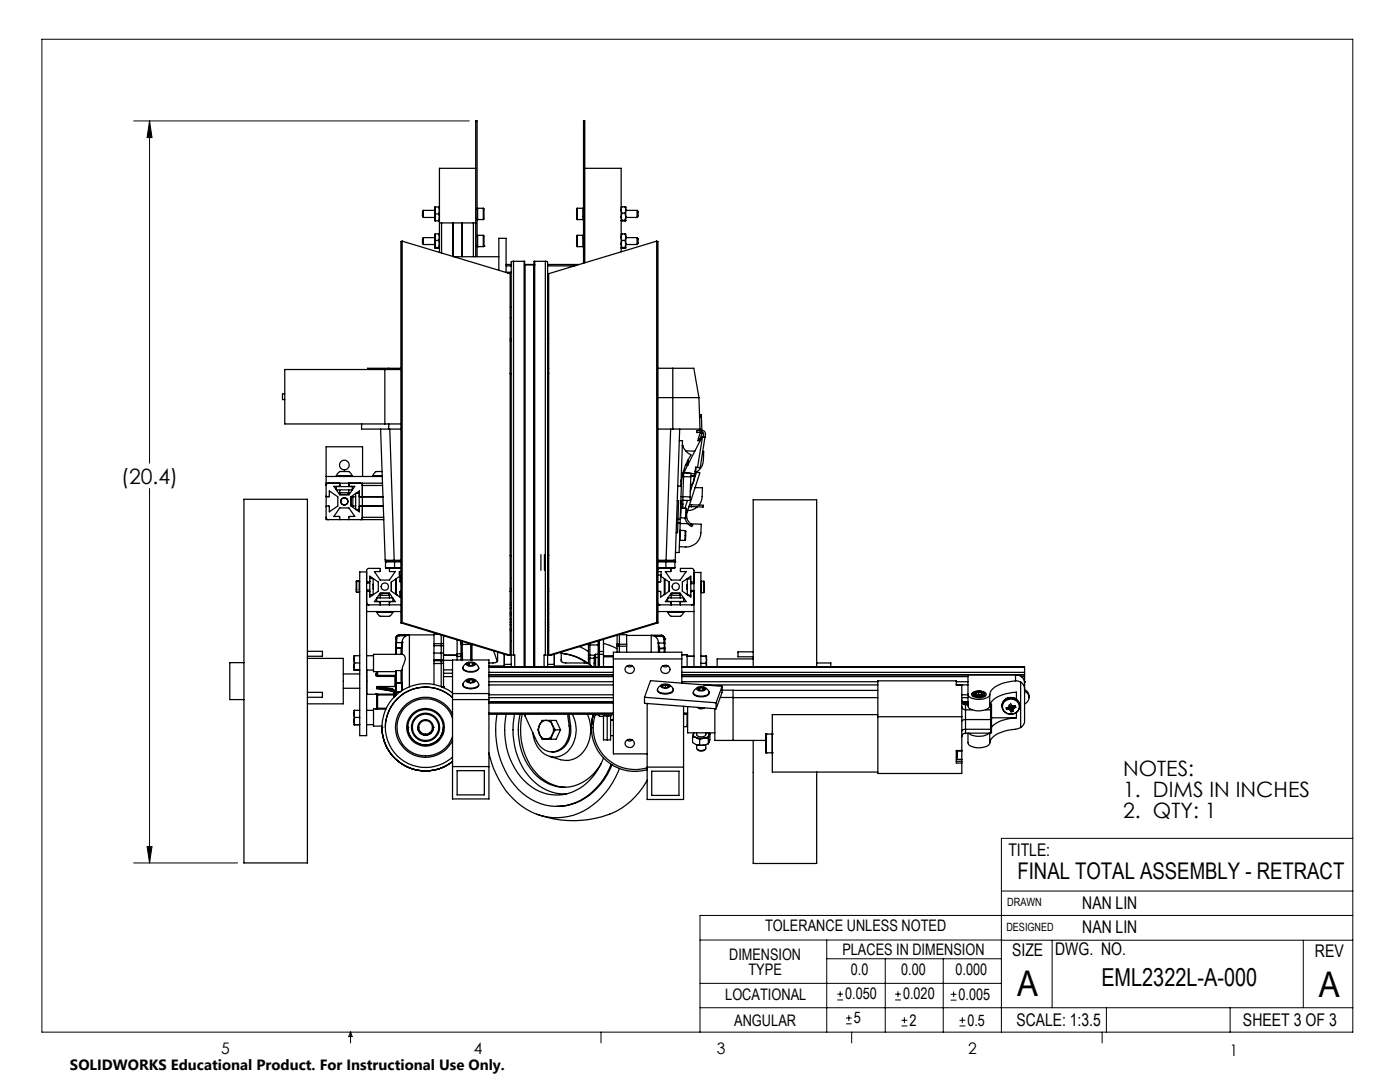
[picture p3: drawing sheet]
<svg xmlns="http://www.w3.org/2000/svg" width="279mm" height="216mm" viewBox="0 0 279 216" stroke-linecap="round" stroke-linejoin="round" font-family="sans-serif">
<g fill="none" stroke="#000" stroke-width=".2">
<path d="M8.4 7.8h261.6v198.2h-261.6zM26.7 24.1h67M29.8 24.1l.5 3.3h-.9zM29.8 24.1v68.3M29.8 97.5v74.7M26.7 172.2h20.7M29.4 168.9h.9l-.5 3.3zM199.8 177.8h70.2M270 167.3h-70.2v38.7M139.7 187.6h60.2M139.7 196.2h60.1M165 187.6v18.4"/>
<path d="M165 191.3h34.8M167.1 199.5h1.1M167.1 198.4h1.1M167.7 197.8v1.1M176.7 191.3v14.7M178.6 199.5h1.2M178.6 198.4h1.2M179.2 197.8v1.1M188.2 191.3v14.7M189.7 199.6h1.2M189.7 198.4h1.2M190.3 197.8v1.2"/>
<path d="M199.8 187.6h70.2M210 187.6v13.5M260.1 187.6v13.5M270 182.7h-130.3v23.3M70 206v2.1M70 206l.3 .8h-.7zM119.9 206v2.1M139.7 201.1h130.3M168.8 204.3h1.2M168.8 203.1h1.2M169.4 202.6v1.1M170 206v2.1"/>
<path d="M179.9 204.7h1.2M179.9 203.6h1.2M180.5 203v1.2M191.5 204.7h1.2M191.5 203.6h1.2M192.1 203v1.2M220 206v2.1M220.8 201.1v4.9M245.5 201.1v4.9"/>
</g>
<path d="M29.8 24.1l.5 3.3h-.9zM29.4 168.9h.9l-.5 3.3z" fill="#000"/>
<g fill="none" stroke="#000" stroke-width=".25">
<path d="M94.9 33.6h-7.2v16.7M116.7 33.6h7.3v16.6M80.3 48.1l21.5 6.5v76.1M80.3 48.1v76.1M80.3 48.1l-.3 .1v76.1M84.5 47.4v1.4M84.5 47.4l-.2 .3v.8l.2 .3M84.5 42v1.4M84.5 42l-.2 .3v.8l.2 .3M84.5 48.8h2.3M84.5 47.4h2.3M84.5 43.4h2.3"/>
<path d="M84.5 42h2.3M86.8 47.3l.1 .7M86.8 47.3v1.4M86.8 48.7l.1 .7M86.8 48.7v.8M86.8 42l.1 .7M86.8 42v1.4M86.8 43.4v.7h.1M86.8 43.4l.1 .7M86.9 48l-.1 .7M86.9 46.7l-.1 .6M86.9 42.7l-.1 .7"/>
<path d="M86.9 41.3l-.1 .7M86.9 48h.7M86.9 49.4h.7M86.9 46.7h.7M86.9 49.4l-.1 .1M86.9 42.7h.7M86.9 44.1h.7M87.6 46.7l.1 .6-.1 .7M87.6 48l.1 .7-.1 .7M87.6 46.7h.1M87.6 49.4l.1 .1h-.9M87.6 42.7l.1 .6-.1 .8"/>
<path d="M87.6 41.3l.1 .7-.1 .7M87.6 44.1h.1M87.7 44.5h.4M87.7 41.3h-.9v.7M88.1 44.5h6.4M88.1 44.5v6M90.4 44.5v6.7M90.6 51.2h9M92.2 44.5v6.7M92.3 44.5v6.7M94.5 44.5h.4M94.5 44.5v6.7"/>
<path d="M94.9 51.2v-27.1h.3v27.1M95.2 49.1l.1 .1M95.2 43.7l.1 .1M95.3 49.2h.1M95.3 47v2.2M95.3 41.6v2.2M95.3 49.2h1.1M95.3 47h1.1M95.3 47l-.1 .1M95.3 43.8h1.1M95.3 41.6h1.1M95.3 41.6l-.1 .1"/>
<path d="M96.4 47v2.2M96.4 47l.2 .1v2M96.4 41.6v2.2M96.4 41.6l.2 .1v2l-.2 .1M96.6 49.1h.1M96.6 49.1l-.2 .1M99.6 53.9v-6.3h1.4v6.8M101 53.1h1M101 52.8h1M102 54.3h-.7v.2M102.5 52.1l-.5 .1v80.9M102.5 52.1h2.1"/>
<path d="M102.5 52.1v78.6M104.6 52.1h.1v81M104.6 52.1v81M104.7 52.8h1.9M106.6 52.8h.1M106.7 52.1l-.1 .1v80.9M106.7 52.1h2.1M106.7 52.1v81M108.8 52.1l.5 .2v80.8M108.8 52.1v78.6M109.3 53.1h5.4M109.3 52.8h6.2"/>
<path d="M115.2 41.6l-.1 .1v2l.1 .1M115.2 41.6v2.2M115.2 47v2.2M115.2 47l-.1 .1v2l.1 .1M115.2 49.2h1.1M115.2 47h1.1M115.2 43.8h1.1M115.2 41.6h1.1M116.3 41.6v2.2M116.3 47v2.2M116.3 41.6l.2 .1M116.3 47l.2 .1"/>
<path d="M116.5 43.7l-.2 .1M116.5 49.1l-.2 .1M116.5 52.5h.1M116.7 52.4v-28.3h-.2v28.4M124.1 48l-.1 .6 .1 .8M124.1 46.7l-.1 .5 .1 .8M124.1 49.4l-.1 .1h.9M124.1 42.5l-.1 .8 .1 .7M124.1 41.3l-.1 .6 .1 .6M124.1 41.3h-.1M124.1 44l-.1 .1 .9-.1M124.1 48h.6"/>
<path d="M124.1 49.4h.6M124.1 46.7h.6M124.1 46.7h-.1M124.1 44h.6M124.1 42.5h.6M124.1 41.3h.6M124.7 48l.2 .7M124.7 46.7l.2 .6M124.7 49.4l.2 .1M124.7 46.7h.2v.6M124.7 41.3l.2 .6M124.7 41.3h.2v.6"/>
<path d="M124.7 42.5l.2 .8M124.7 44h.2M124.9 47.3l-.2 .7M124.9 47.3v1.4M124.9 48.7v.8M124.9 43.3l-.2 .7M124.9 41.9l-.2 .6M124.9 41.9v1.4M124.9 43.3v.7M124.9 48.8h2.2M124.9 47.4h2.2M124.9 43.4h2.2"/>
<path d="M124.9 42h2.2M124.9 48.7l-.2 .7M127.1 42l.3 .3v.8l-.3 .3M127.1 42v1.4M127.1 47.4l.3 .3v.8l-.3 .3M127.1 47.4v1.4M131.1 48.1l-21.6 6.5v76.1M131.1 48.1v76.1M131.1 48.1l.2 .1v76.1M56.8 78.6h-.4v1.1h.4M76.8 73.7v10.9M77.6 73.5h-4.2l-.1 .2"/>
<path d="M77.6 73.5h2.4M77.6 73.5v.2M80 73.7h-23.2v10.9h23.2M101.8 74.5l.2 .1M101.8 63.4h.2M101.8 67.6h.2M101.8 68h.2M101.8 61.2h.2M109.3 67.6h.2M109.3 73.5h.2M109.5 74.5l-.2 .1M131.3 79.3h8.2"/>
<path d="M131.3 73.5h3M134.3 73.5h4.2l1 5.8M134.3 73.5v12.1M139.5 79.3l.2 6.3M48.7 99.6h12.6v72.6h-12.6zM65.1 99.1v1.9M65.1 96.4h11.2M65.1 95.1h11.2M65.5 96.4l-.2 .1-.2 .3v2.3h.6v-1.1l1.7 1.1v1.9l-1.7 1.1v-1.1h-.6v2.3l.2 .3 .2 .1M67.1 97.7v-.6h3.2v.7h-3.2M67.1 94.9l.2-.3a1.08 1.08 0 0 1 1.2-.5h.4a1.17 1.17 0 0 1 1.4 .8M67.1 94.9h3.2"/>
<path d="M67.1 94.9v.2M67.8 98.3h1.8M67.8 98.3l.2 .4h1.4l.2-.4M67.8 96.4v.7M67.8 97.8v.5M69.6 96.4v.7M69.6 97.8v.5M69.6 96.4l.1 .6h1.1l-1.2 1.7h-1.8l-1.2-1.7 1.2-.1M70.1 99.4v1.4l.3 .2M70.3 94.9v.2M70.4 99.1v1.9M70.4 99.1h.6"/>
<path d="M70.4 99.1l-.3 .2M71 98.5v3.1M71 98.4h.7v3.3h-.7M71.7 99.1h4.7M71.8 99.1l-.1-1.1-1.7 1.1v1.9l1.7 1.1 .1-1.1M71.9 96.4l.3 .2 .1 .3M72.2 84.6l-.1 1h5.5M72.3 96.4v.5M72.3 99.1h.1M72.3 96.9v6.3M72.3 96.9h4M72.4 95.1v-6h-7.3v7.7"/>
<path d="M74.4 94.9h1.9M74.4 94.9v.2M76 85.6l.9 26.5M76.3 94.1h-.5a1.17 1.17 0 0 0-1.4 .8M77.6 85.6h2.4M77.6 84.6v1M77.8 85.6l.9 26.2M131.3 85.6h3M133.8 85.6l-.9 26.2M134.3 85.6h5.4M135.1 99.9h.3l-.2 6.4h-.3M135.6 87.9h.6l-.3 9.1h-.6"/>
<path d="M135.6 85.6l-.9 26.5M135.9 99.1h.4M136 100l-.1 .5M136 95.5l-.3 8.1M136.1 95.1h.3M136.2 99.8l-.2 .1-.1 .3M136.3 99.1l-.1 .7M136.3 94.3l.2 .1M136.3 89l-.1-.1a3.5 3.5 0 0 0 1.7 1.9 12.6 12.6 0 0 0-2 5.3M136.3 99.8l-.1 1.6M136.3 99.1l1.4 .1M136.4 95.1l-.1 4"/>
<path d="M136.4 95.1h1.5M136.5 94.4l-.1 .7M136.5 94.4h1.4v.7M136.5 94.2v.2zM136.5 94.2l1.2 .2M136.8 92.9h.4M136.8 90h1.9M137.2 99.9l-.5 1.5M137.2 91.9v1M137.2 92.8l-.7 1.4M137.4 91.7l-.1 1-.1 .2M137.7 99.2v.7l-1.5-.1"/>
<path d="M137.9 94.9l.7 .1M137.9 95.1l-.2 4.1M137.9 94.5l.7 .1M138.6 95h.1M138.6 95l-.3 1.3-.5 .5M138.6 94.6v.4M138.7 97.3h1.5a4.5 4.5 0 0 1-.7 3.5M138.9 93.3l-.2 .8 .3 .1M139 94.2l.7 .2-2.6 7.8M139 94.2l-1.2 3.9M139.2 93.3l-.3-.1-.3 1.4M139.4 87.5l-.1 .4 .3 .1 .1-.4"/>
<path d="M139.4 87.5l.3 .1M139.6 82.8h.4v.4M139.6 83.2h.4M139.7 85.9h-.6v.4h.6M139.7 85.6v.8l-.3 1.1M140 83.2l.1 3.3-.4 1.1M140.1 86.2l.3 .3-.1 .7M140.1 85.8a.79 .79 0 0 1 .7 .9l-.1 .5M140.2 87.2h.5M140.2 87.2l-2.9 5.4M140.2 87.2l-1 6.1M140.2 90.1h.2a4.3 4.3 0 0 1-.9 3.7l-.5 .4"/>
<path d="M140.7 87.2l-1 6.1h-.5M65.1 103.3v.4h11.5M67.8 103.7l-.1-.7h-1.1l1.2-1.6h1.8l1.2 1.6h-1.1l-.1 .7M70.4 101h.6M71.2 115.9v2.3M71.2 115.9l-.1 .1v2.1l.1 .1M71.2 115.9h.5M71.2 118.2h.5M71.7 115.9v2.3M71.7 115.9l.1 .1M71.7 101h4.8M71.8 118.1l-.1 .1"/>
<path d="M72.3 103.2l-.1 .3-.3 .2M72.3 103.2v.5M72.3 101h.1M72.3 103.2h4.3M73.2 118l.6 .1M73.2 116.3h.6M73.2 117.7h.6M73.8 115.4l.7 .1v3.1h-.7M73.8 116v2.1M73.8 116l-.1 .1h-.5M73.8 116v-1l1.7 1.1v1.9l-1.7 1.1v-1M74.5 116.6v.9"/>
<path d="M74.5 117.5h.1M75.2 119.4v.6h3.2v-.6M75.2 119.3h3.2M75.9 118.8h1.8M75.9 118.8l.2-.4h1.4l.2 .4M75.9 118.8v.5M76.9 113.3h1.8M76.9 113.3l.1 .1h.9M76.9 112.1h.1M76.9 112v1.3M77.1 112l-.2 .1h1.8M77.1 112h1.6"/>
<path d="M77.2 111.8h1.5M77.2 111.8l-.3 .2M77.2 111.8l-.1 .2M77.7 118.8v.5M77.9 113.4l-.2 .1 .1 .6h1.1l-1.2 1.6h-1.8l-1.2-1.6h1.1v-.7h-2.3l-.3 .4v33h-1.4v-32.7h1.4M77.9 113.4h2.1M78.1 116.1v1.7M78.1 116.1l1.7-1.1v1.1h.2M78.1 118l1.7 1.1v-1l.2-.1M78.1 117.9v.1M78.1 116.1v1.9M78.7 111.8v.2"/>
<path d="M78.7 111.8h1.3M78.7 113.3v.1M78.7 112v.1M78.7 112.1v1.2M78.7 112h1.3M78.7 113.3h1.3M78.7 112.1h1.3M79 115.6v2.9M79.1 118.6h.1M79.1 115.5v3.1M80 114.1h-.3v.7h.3M101.8 110.8l.2 .2"/>
<path d="M101.8 117.5h.2M101.8 118h.2M107.9 110.7v3.1M108.7 110.7v3.1M109.3 117.5h.2M109.3 118h.2M109.5 110.8l-.2 .2M131.3 114.1h.6v.7h-.6M131.3 116.1h.5l.1-1.1 1.7 1.1v1.9M131.3 113.4h2.5M131.3 112h1.6M131.3 113.3h1.6"/>
<path d="M131.3 112.1h1.6M131.3 111.8h1.6M131.7 113.4l-.4 .2M132.6 115.5v3.1M132.7 115.6v2.9M132.9 113.3h1.8M132.9 113.3v.1M132.9 112.1h1.8M132.9 112h1.6M132.9 112v.1M132.9 112.1v1.2M132.9 111.8h1.5"/>
<path d="M132.9 111.8v.2M133.2 119.4v.6h3.3v-.6M133.3 119.3h3.1M133.6 116.2v1.7M133.6 118l-1.7 1.1-.1-1.1h-.5M133.6 117.9l-.1 .1M133.8 113.4l.1 .6-1.1 .1 1.1 1.6h1.8l1.2-1.6h-1v-.7h2.2l.4 .3v19.4M133.9 118.8l.3-.4h1.3l.2 .4M133.9 118.8h1.8M133.9 118.8v.5M134.4 111.8l.3 .2M134.4 111.8l.1 .2"/>
<path d="M134.5 112l.2 .1M134.7 113.3l-.1 .1h-.8M134.7 112v.1M134.7 112.1h.1M134.7 112.1v1.2M135.3 104.3l.4 .1M135.3 103.6h.4M135.6 107.7l.1 .1M135.7 107.8h1M135.7 104.5h1.6M135.7 103.6v.8M135.7 105.8v2"/>
<path d="M135.7 105.8v.1M135.7 105.8l1 .1M135.7 118.8v.5M135.7 104.4l-.2 5.8h-.7M135.8 103.3h.1M135.8 103.3l1 .1M135.9 101h.3M135.9 100.6l.4 .1M135.9 100.5h.1M135.9 101.4l-.1 1.9M135.9 101.4h1M135.9 101.4h-.1"/>
<path d="M135.9 100.5h.4M136.7 103.4l.4 .9 .6 .5M136.7 105.9l.2 .2-.2 1.7M136.7 105.9v1.9M136.9 101.4l-.1 2M136.9 101.4l.1 .1v1.7l-.2 .2M137 102.2h.1M137.1 102.2a2.05 2.05 0 0 0 .8 2.3M137.2 116.7v.9M137.3 118.7h.6M137.5 101.1h.5M137.6 100.7h.4"/>
<path d="M137.9 104.5l.4 .3-.3 .3-.3-.3M137.9 104.5l2 .1a4.4 4.4 0 0 1-.9 3.8 3.8 3.8 0 0 1-3.4 .7M137.9 116v2.1M137.9 115.5h-.7v3.2M137.9 116v.1h.6M137.9 117.8h.6M137.9 116.5h.6M137.9 104.5l-.2 .3M137.9 116v-1l-1.7 1.1v1.9l1.7 1.1v-1M138 100.7l2.4 .1-.1 .4-2.3-.1M138 100.7v.4M138.5 118l-.6 .1"/>
<path d="M138.5 114.2h1.4v18.9M139.2 101.1a2.79 2.79 0 0 1-2 .8M139.9 118.1l.1 .2M140 116v2.3M140 118.3h.5M140 116h.5M140 116l-.1 .1M140.5 116v2.3M140.5 116l.1 .1v2l-.1 .2M48.7 132.2h-2.8v7.4h2.8M61.3 130h3v1h-3M61.3 138.1h3v1h-3"/>
<path d="M61.3 131.4h7.2v9h-7.2M68.5 137.3h3.3M68.5 134.5h3.3M70.7 131.6v1.4M70.7 133l.1 .7h-.1M70.7 133v.7M70.7 133.7h1.1M70.7 131.6l.1 .7M70.8 130.8l-.1 .8M70.8 132.3l-.1 .7M70.8 132.3h1M71.8 130.8h-1.1v.8"/>
<path d="M73.2 120.2l.1 .3 .3 .2M73.2 130.8h1.3M73.2 133.7h1.3M73.2 138.5h1.8M73.2 122h6.8M73.2 120.7h6.8M73.2 133.7v4.8M75 138.5l.2 .2M75 134.7l.4 .3M75 138.5h.1M75.2 134.6l.2 .2M75.2 134.3l-.2 .1v.3"/>
<path d="M75.2 134.6l-.2 .1M75.2 134v.6M75.2 138.7v2.6M75.2 122.2l.2 .3a1.04 1.04 0 0 0 1.3 .5 1.22 1.22 0 0 0 1.4-.4l.3-.4M75.2 137.1v-.1v.4v-.1M75.2 137.3l.3 .1M75.2 122.2h3.2M75.2 122v.2M75.2 137.1l2.9 .6M75.2 137.3l2.9 .5M75.4 138.5h-.4M75.4 134.8v.2"/>
<path d="M75.4 138.7h-.2M75.4 138.5v.2M75.4 138.7h3.2M75.4 134.8h3.6M75.4 135h3.6M75.4 134v.8M75.4 138.7v2.6M75.4 138.5h3.2M75.4 137.4l2.7 .5M75.7 137l-.5 .1M75.7 137h3.3M75.7 137l2.5 .4"/>
<path d="M75.9 120.2l-1.2-.1 1.2-1.7h1.8l1.2 1.7-1.2 .1M75.9 120v.7M77.7 120v.7M78.1 137.8l.4 .1 .1 .2-.5-.2M78.1 137.7l.4 .1 .1 .2M78.1 137.8v.1M78.1 137.7v.1M78.2 137.4l.4 .2 .2 .2M78.2 137.4l-.1 .3M78.4 122v.2M78.6 138v1.2M78.8 137.8l-.2 .2"/>
<path d="M78.8 137.8v1.2M78.8 134.8v2.2M79 134h-4.5v-3.4h5.8a1.19 1.19 0 0 1 .3 1.8 9.6 9.6 0 0 0-.3 3.6v.4M79 136.5v1.4M79 137.9l.1 .1M79 136.2h.1M79 136.2v.3M79 138.1h.1M79 137.9v.2M79 138.1v.7M79 129.4v1.2M79 129.2h.1"/>
<path d="M79 129.2v.2M79 128.3v.9M79 127.4h.2M79 127.4v.9M79.1 128.2l-.1 .1M79.1 136.3v1.7M79.1 136.3l-.1 .2M79.1 133.8h-.1v2.4M79.1 136.2v.1M79.1 133.8v2.4M79.1 138v.1M79.1 129.3l-.1 .1"/>
<path d="M79.1 129.2v.1M79.1 138.1v.6M79.1 129.3v1.3M79.1 128.2v1M79.1 128.2h1.1M79.1 129.3h.9M79.1 136.3h.9M79.1 133.8h.9M79.1 136.2h.9M79.1 129.2h.9M79.1 138h.8M79.1 138.1h.7"/>
<path d="M79.2 127.4v.8M79.7 126.7a.72 .72 0 0 0-.7 .7M79.7 126.9l-.5 .2v.3M79.7 126.7l-.5 .2-.2 .5M79.7 126.7v.2M79.7 126.7h.1M79.7 126.7h6.9M79.7 126.9h1.3M80 124.3l21.3 6.4h.5M80 136.3l.2 .1M80 136.2l.3 .1-.1 .1M80 136.2v.1"/>
<path d="M80 133.8v2.4M80 129.2v.1M80 129.3v1.3M80.2 136.4v.1M80.2 129.1v.2h-.2M80.2 129.1l-.2 .1M80.2 129v.1M80.2 136.5v1.4M80.2 128.2v.8M80.3 128.2h-.1M80.3 136.4v1.4M80.3 128.9v1.7"/>
<path d="M80.3 128.2h.1M80.3 136.4l-.1 .1M80.3 133.7l-.3 .1M80.3 128.9l-.1 .1M80.3 128.2v.7M80.3 124.2l21.5 6.5M80.3 124.2l-.3 .1M81 126.9a1.52 1.52 0 0 0-.7 1.3M81 126.9l.7-.2v10.4M86.6 130.3v1.3M86.6 132.4v4.2M86.6 131.8v.6"/>
<path d="M86.6 128.4v.4M86.6 130.3h1.9M86.6 131.6h1.5M86.6 128.8h1.9M86.6 128.8v1.5M86.6 131.6v.2M86.6 132.4h1.5M86.6 131.8h1.5M87.5 126.5h-.9v1.9M88.1 126.7v5M88.1 132.4v4.6M88.1 131.9v.5"/>
<path d="M88.1 132.4h.4M88.1 131.7h.4M88.1 131.7v.2M88.1 131.9h.4M88.1 137h.4M88.5 130.3v1.4M88.5 132.4v4.6M88.5 137h.1M88.5 131.9v.5M88.5 137.1v.1M88.5 128.4v.4M88.5 126.9v1.5"/>
<path d="M88.5 128.4h-1.9M88.5 130.7h2.7M88.5 135h1.8M88.5 128.8v1.5M88.5 131.7v.2M88.5 131.8h1.8M88.5 133.7h1.8M88.5 134.3h1.8M90.3 138.3a8.7 8.7 0 0 0-11.8 .9 8.7 8.7 0 0 0 0 11.8 8.7 8.7 0 0 0 11.8 .9M90.3 139.6h7.3M90.3 131.7h7.3v27.7h-7.3zM90.3 138.4h7.3"/>
<path d="M91.2 131v.7M91.2 130.5v.5M91.2 131h.8M91.2 127.7v2.8M91.2 130.5h.8M92 131v.7M92 130.5v.3M92 130.8v.2M92 130.8h.3M92 130.5h.3M92 128.6h.3M92 128.2l.3 .1"/>
<path d="M92 127.9v2.6M92.3 130.5v.3M92.3 128.6h1.9M92.3 128.6v1.9M92.3 128.3v.3M92.3 128v.3M92.3 130.8v.9M92.4 136.6v.1a1.65 1.65 0 0 0 2 .7l.4-.1a.78 .78 0 0 0 .7-.7M92.4 133.3a1.6 1.6 0 0 0 2 .8l.7-.2a.52 .52 0 0 0 .4-.6M93.1 132.4a1.29 1.29 0 0 1 1.8 .1 1.21 1.21 0 0 1-1.8 0zM93.2 135.6l1.1-.1 .5 .1 .1 .3a1.32 1.32 0 0 1-1.8 0zM93.3 135.9l.3 .2"/>
<path d="M93.3 135.9l.2 .2M93.4 132.2a1.63 1.63 0 0 0-1 1.1M93.5 135.5a1.29 1.29 0 0 0-1.1 1.3 2.37 2.37 0 0 0 3.1 0 1.29 1.29 0 0 0-1-1.3M93.6 135.6l-.3 .3M93.6 136.1h.7M93.6 135.6h.7M93.6 132.3v.5M93.6 135.6v.5M93.6 132.3h.7M93.6 132.3l-.3 .2 .3 .3M93.6 132.8h.7M93.9 128.5v3.2"/>
<path d="M94.2 128.6h.1M94.2 128.6v3.1M94.3 135.6l.3 .3M94.3 132.3v.5M94.3 135.6v.5M94.3 132.3l.3 .2-.3 .3M94.5 132.2a1.38 1.38 0 0 1 1 1.3 2.49 2.49 0 0 1-3.1 0v-.2M94.6 135.9l-.3 .2M94.6 135.9l-.2 .2M97.6 136.7h24.8M97.6 134.7h24.8M97.6 133.1h24.8"/>
<path d="M97.6 139.2h24.8M97.6 138.6h24.8M97.6 135h24.8M97.6 134.2h24.8M97.6 132.9h3M97.6 136h24.8M97.6 134.6h24.8M98.5 129.9l.7 2.1M99.3 130.1l-.1 1.9-.5 .3h-1.1M100.6 132.6h1.4M100.6 130.5v2.6M101.8 122.3h.2"/>
<path d="M101.8 121.4h.2M101.8 124.2h.2M101.8 122.7h.2M101.8 124.6h.2M101.8 125.9h.2M101.8 120.7h.2M101.8 123.6h.2M101.8 125.5h.2M101.8 120.2h.2M102 130.7h.7v2.4M109.3 124.6h.2M109.3 130.7h-.7v2.4"/>
<path d="M109.3 121.4h.2M109.3 125.8h.2M109.3 124.2h.2M109.3 122.7h.2M109.3 132.6h1.3M109.3 125.9h.2M109.3 120.7h.2M109.3 123.6h.2M109.3 125.2h.2M109.3 122.3h.2M109.3 120.2h.2M110.6 130.5v2.6"/>
<path d="M110.6 132.9h7.3M112 130.1v1.8a.84 .84 0 0 0 .9 .4h3.7a1.2 1.2 0 0 1 1.3 .6M112 131.5l.1 .5M115.6 129l1.8 1M117.4 131.6v.8a10.3 10.3 0 0 0-5.4-2 10.4 10.4 0 0 1 5.1 1.9M117.4 130.7h.3M117.4 130.7v.9M117.4 128.7h.3M117.4 128.5v.2M117.4 128.7v2M117.7 131.3l-.3 .3M117.7 130.7v.6"/>
<path d="M117.7 131.3v1.3M117.7 128.4v.3M117.7 130.7h1M117.7 131.3h.9M117.7 128.7h1.7M117.7 128.7v2M117.9 132.9h.1M117.9 132.9v.2M118.6 131.3v1.8M118.6 131.3h.1M118.7 130.7l-.1 .6M118.9 131.2l-.3 .1"/>
<path d="M118.9 130.6v.6M118.9 131.2v1.9M118.9 130.6h.5M118.9 131.2h.5M118.9 130.6l-.2 .1M119.1 128h.3M119.4 130.6v.6M119.4 130.6h.2M119.4 128.7h.2M119.4 128v.7M119.4 128l.2-.2v2.2M119.4 131.2v1.9"/>
<path d="M119.4 128.7v1.9M119.5 127.9v.1M119.6 127.8l-.2 .2M119.6 130.6v2.5M119.6 131l-.2 .2M119.6 130v.6M119.6 130.6h.8M119.6 130h.8M120.4 128.4l2.8 1M120.4 130.6v2.5M120.4 130v.6M120.4 131.1h2"/>
<path d="M120.4 130.8h2M120.4 127.6v2.4M122.4 131.5h13.7M123.2 128.5v.4M123.2 126.8v1.7M123.2 128.5h.4M123.2 128.9h1.9M123.2 128.9v1.2M123.6 128.5v1.6M123.6 128.5v-1.9h1.5v2M123.6 128.6h1.5M124.8 133.2a.88 .88 0 0 1 1.5-.3 .88 .88 0 0 1-.4 1.5 .89 .89 0 0 1-.9-.3 .89 .89 0 0 1-.2-.9z"/>
<path d="M125.1 128.6v.3M125.1 126.8h6.8M125.1 128.9v1.2M125.1 132.9a.88 .88 0 0 0 1.1 0M128.6 139.1l14.3 1.1M128.6 139.1v1.2l14.3 1.1M130.7 127l-.7-.2v3.3M130.7 127a1.43 1.43 0 0 1 .7 1.3M130.7 127h1.2M131.1 124.2l-21.6 6.5M131.1 124.2l.2 .1M131.2 137.6v.2a2.1 2.1 0 0 0 2.7 .5l.4-.4 .1-.3"/>
<path d="M131.3 120.5l.4 .2M131.3 124.3l-21.3 6.4h-.5M131.3 122h7.2M131.3 120.7h7.2M131.4 128.3h.1M131.4 129v1.2M131.4 129h.1M131.4 128.3v-.1v.8M131.4 128.3h1.2M131.5 128.3v.7M131.5 129.2l-.1 .1 .2 .1M131.5 129.2l.1 .1"/>
<path d="M131.5 129v.2M131.6 129.3v.1M131.6 129.4v.7M131.6 129.4h1M131.6 129.3h1M131.9 126.8a.72 .72 0 0 1 .8 .7M131.9 136.8a1.26 1.26 0 0 1 1.8 .1 1.19 1.19 0 0 1-1.8 0zM131.9 127h.4l.2 .5M131.9 126.8v.2M131.9 126.8l.4 .1 .4 .6M131.9 126.8h.1M132.2 136.8l-.1 .1 .1 .2"/>
<path d="M132.2 137.1l.6 .1M132.2 136.8v.3M132.2 132.9a.95 .95 0 0 0 1.1 0M132.3 136.6h-.2a1.14 1.14 0 0 0-.8 1.2 2.44 2.44 0 0 0 3 0 1.21 1.21 0 0 0-1-1.2M132.5 127.5h.2M132.5 127.5v.8M132.6 128.3l.1 .1M132.6 129.4l.1 .1M132.6 129.3v.1M132.6 129.4v.7M132.6 128.3v1M132.7 129.5v.6"/>
<path d="M132.7 129.3h-.1M132.7 129.3v.2M132.7 128.4v.9M132.7 127.5h.1M132.7 127.5v.9M132.8 137.2h.1M132.8 136.6l.5 .2M132.8 136.6l-.6 .2M132.8 136.6v.6M133.3 122.2l.2 .3a1.02 1.02 0 0 0 1.2 .5h.3a1.12 1.12 0 0 0 1.5-.8M133.3 122.2h3.2M133.3 122v.2"/>
<path d="M133.3 137.1l-.5 .1M133.3 136.8l.2 .1-.2 .2M133.3 136.8v.3M133.9 120.7l-.1-.6h-1l1.1-1.7h1.8l1.2 1.7h-1l-.1 .6M133.9 120v.7M135.7 120v.7M136.1 134.6h68.4l-1.5 .1M136.1 133.1h68.4M136.1 130.6h1v2.5M136.1 134.7h66.6M136.1 136.3v-6.2h-13.7v20.3h6.8M136.1 135h57.1"/>
<path d="M136.1 134.2h68.4M136.1 136h39.1M136.5 122v.2M137.1 131h1.4M138.4 138.2a.99 .99 0 0 0 1.1 .8h1.2a.85 .85 0 0 0 .8-.8M138.5 120.2l-.1 .3-.4 .2M139.2 137.3a1.07 1.07 0 0 1 1.6 .2 1.38 1.38 0 0 1-1.7 0zM139.3 137.4l.3 .3M139.3 137.4l.2 .3M139.4 137.1l-.1 .1a1.3 1.3 0 0 0-.9 1.2 2.37 2.37 0 0 0 3.1 0 1.29 1.29 0 0 0-1.1-1.3M139.6 137.2h.7M139.6 137.2l-.3 .2"/>
<path d="M139.6 137.7h.7M139.6 137.2v.5M139.9 131h1.1M139.9 132.4h1M140.3 137.2l.3 .3M140.3 137.2v.5M140.4 136.7h34.8M140.6 137.5l-.3 .2M140.6 137.5l-.2 .2M141 131.7l-.1 .7M141 131.7v1.4l-.1-.7M141 131h-.1l.1 .7"/>
<path d="M141 131v.7M143.8 139.2h2.5M144.1 137.7h2.2v1.5M144.1 136.9l-14.3-1.1-1.2 3.3M144.1 136.9l-1.2 3.3M144.1 136.9v1.2l-1.2 3.3M146.3 139.2v8.5M146.3 139.2h28.9M146.3 137.8h28.9M150.3 130.1h-3v1h3M150.3 133.1v-33.4h12.7v33.4M150.3 131.5h-7.2v1.6"/>
<path d="M163 132.3h2.8v.8M190.9 136.7h2.3M190.9 136h2.3M191.9 139.7a.72 .72 0 0 0 .8 .8M191.9 140a.67 .67 0 0 0 .8 .6M191.9 136.7h.1M191.9 136.7v6.3M191.9 136.7h-1v-.8h-15.7v7.1M191.9 139.2h1.3M191.9 138.6h1.3M193.2 134.7v3.8a1.43 1.43 0 0 0 1.6 1h1.4l.4-.2a1.02 1.02 0 0 0 .9-.7M193.2 138.5v2.3a1.48 1.48 0 0 0 1.6 1 2.48 2.48 0 0 0 2.7-.9"/>
<path d="M194 138.4a2.13 2.13 0 0 1 2.8 .1 1.09 1.09 0 0 1-1.3 .7l-.8-.1a.67 .67 0 0 1-.7-.7zM194.2 138.5v.5M194.5 138.1a1.48 1.48 0 0 1 1.9 .3 1.34 1.34 0 0 1-2 .1zM194.5 138.1l-.3 .4a1.48 1.48 0 0 0 2.3 .1v-.2l-.3-.3M194.8 138.3v.3M194.8 138.3v.2M195.3 138.1l.6 .1M195.3 138.1l-.5 .2M195.3 138.1v.6M195.9 138.2l.1 .3M195.9 138.2v.4l.1-.1M196 138.5l-.5 .2-.7-.1"/>
<path d="M196.5 138.5v.5M197.5 138.6v2.3M200.5 139.7a1.76 1.76 0 0 1 2.1-.2 1.76 1.76 0 0 1 .8 1.9 1.81 1.81 0 0 1-2 1.1 1.81 1.81 0 0 1-1.4-1.7zM200.6 139.9a1.62 1.62 0 0 1 2.2-.1 1.62 1.62 0 0 1 .3 2.2 1.65 1.65 0 0 1-2.2 .3 1.65 1.65 0 0 1-.6-2.1zM200.6 139.5a1.96 1.96 0 0 1 2.2 0v-1.4a7 7 0 0 0-5 2.1l-.3 .7M202.7 135.9a6.9 6.9 0 0 0-4.9 1.9l-.3 .8M202.7 135.9l1 .2M202.7 134.7a1.7 1.7 0 0 1 1.8 1.5M202.7 134.7v1.2M203.7 136.1a1.56 1.56 0 0 1 .8 1.3M203.7 136.1v9.1M203.8 135h.7"/>
<path d="M204.5 136.2v7.7a1.56 1.56 0 0 1-.8 1.3M204.5 136v.2M204.5 137.6l.1 .1a1.43 1.43 0 0 1 .8 1.5M204.5 137.9a1.38 1.38 0 0 1 .9 1.3 1.38 1.38 0 0 1-.9 1.3M204.5 136h.1M204.5 133.1v2.9M70.7 142.5l.1 .7M70.7 142.5v1.4M70.7 143.9l.1 .7h-.1M70.7 143.9v.7M70.7 144.6h1.1M70.8 143.2l-.1 .7"/>
<path d="M70.8 141.7l-.1 .8M70.8 143.2h1M71.8 141.7h-1.1v.8M73.2 144.6h1.3M73.2 141.7h1.3M75 141.4h-.5v3.5h1.7M75 141.4l.4 .1M75 141.4h.1M75.2 141.3l-.2 .1M75.2 141.3h.2M75.4 141.3v.2M75.4 141.5h1.6"/>
<path d="M75.4 141.3h1.7M76.2 145.1h.1M76.2 145.1a8.7 8.7 0 0 0 4.9 7.9 8.7 8.7 0 0 0 9.2-1.1M76.9 145.1a8 8 0 0 1 4.8-7.3 8 8 0 0 1 8.6 1.4 8 8 0 0 0-11.1 .4 8 8 0 0 0 0 11.1 8 8 0 0 0 11.1 .4M81.4 145.1h.1M81.4 145.1a3.5 3.5 0 0 0 3.5 3.6M83.4 145.2a1.57 1.57 0 0 0 1.5 1.5 1.57 1.57 0 0 0 1.6-1.5M83.4 145.1h.1M83.4 145.1a1.51 1.51 0 0 0 1.5 1.6M86.5 145.1h.1M86.5 145.1a1.57 1.57 0 0 1-1.6 1.6M88.5 145.1h.1"/>
<path d="M88.5 145.1a3.5 3.5 0 0 1-3.6 3.6M90.3 143.3a5.7 5.7 0 0 0-8.7-2.8 5.7 5.7 0 0 0 0 9.2 5.7 5.7 0 0 0 8.7-2.7M90.3 142.5a6 6 0 0 0-9.1-2.1 6 6 0 0 0 0 9.4 6 6 0 0 0 9.1-2.1M90.3 153h7.3M91.2 153.8h5.5v4.8h-5.5zM97.6 150.2a17.1 17.1 0 0 0 8.6 11.9 11.9 11.9 0 0 0 13.9-3.1 16.9 16.9 0 0 0 3.5-5.6M97.6 140.1h24.8M97.6 142.5h24.8M97.6 140.3h24.8M97.6 142.3h24.8M99.2 142.5a17.3 17.3 0 0 0 5.1 15.8 10.3 10.3 0 0 0 14.8-1.1 13.7 13.7 0 0 0 2.9-4.7M101 142.5a14.5 14.5 0 0 0 5 14.5 8.9 8.9 0 0 0 12.7-2.5l1.1-1.8 .6-1.5"/>
<path d="M102.7 142.5a14.6 14.6 0 0 0 4.2 13.7 8.8 8.8 0 0 0 6.1 2.2M103.8 142.5a12.9 12.9 0 0 0 4.1 13 7.8 7.8 0 0 0 11.1-1.7l.9-1.4M104.2 142.5a13 13 0 0 0 4.1 13 8.1 8.1 0 0 0 4.5 1.6M104.6 142.5l.2 .3M104.8 142.8l2.3 5a3.2 3.2 0 0 0 3.2 2.2 3.2 3.2 0 0 0 3-2.5 5.2 5.2 0 0 0 .3-2.6M104.8 142.5v.3M107.7 146.5a1.49 1.49 0 0 0 1.3 1M107.7 144.7a2.56 2.56 0 0 0 0 1.8M107.7 146.5l.5 1h.8M107.7 144.7l-.3 .9 .3 .9M109 143.8a1.53 1.53 0 0 0-1.3 .9M109 143.8a1.43 1.43 0 0 1 1.2 .9"/>
<path d="M109 143.8h.9M109 147.5h.9M109 143.8h-.8l-.5 .9M109.9 143.8h1.1l.9 1.8M109.9 143.8l.3 .9M110.2 144.7l.6 .9M110.2 144.7a2.17 2.17 0 0 1 0 1.8M110.2 146.5l-.3 1M110.2 146.5a1.39 1.39 0 0 1-1.2 1M110.8 145.6h1.1M110.8 145.6l-.6 .9M111.9 145.6l-.9 1.9h-1.1"/>
<path d="M113.3 142.5l.3 2.4M113.6 142.5l.3 2.4M113.6 144.9h.3M113.9 144.9a4.3 4.3 0 0 1-3.3 5.1h-.5M114.2 142.5a6.3 6.3 0 0 1-1.6 8 3.9 3.9 0 0 1-5.6-2.1l-.5-1.3-.1-.9M117.2 142.5a7.1 7.1 0 0 1-1.9 8.6 4 4 0 0 1-3.4 .5l-2.3-.7M118 145.2h.1M118 145.2l.4-2.7a8.7 8.7 0 0 0 10.8 11.1M118.6 142.5l.3 .1M118.8 142.6a8.4 8.4 0 0 0 10.4 10.6M118.9 142.6h.5M118.9 142.5v.1"/>
<path d="M119.4 142.6l.2 .3M119.4 142.5v.1M119.6 142.6v.3h.8M120.4 142.6v5h1.4v-4.8M120.4 142.8h1.4M121.2 142.8h.1M121.2 142.8v4.8M121.8 142.8h.1M121.8 146.8h.6M121.8 143.7h.6M122.1 152.6a12.8 12.8 0 0 1-9.1 8.2l-1.9 .1M125.1 147.7a.89 .89 0 0 1 1.2 0 .89 .89 0 0 1 0 1.3 .89 .89 0 0 1-1.2-.1 .71 .71 0 0 1 0-1.2z"/>
<path d="M125.1 147.7a.88 .88 0 0 0 1.1 0M125.3 147.6v.2M125.7 147.5l.5 .2M129.2 155.7a14.3 14.3 0 0 1-7.6 6.8M129.2 140.4v19.1h7.2v-18.6M129.2 153.1h7.2M130.1 153.9h5.4v4.8h-5.4zM136.4 142.5h.8M136.4 142.3h.8M137.1 142.5v2.5h-.7M137.1 144.7h.1M137.2 141v5.2h5.5"/>
<path d="M138.2 147v1.2l.7 .4 .7 .1M138.2 147l.7 .2M138.4 146.5a.62 .62 0 0 0 .5 .7M138.4 146.5l-.2 .5M138.5 146.3l-.1 .2M138.6 146.2l-.2 .3M138.9 147.2l1.6 .1M138.9 147.2l.7 .4M139 146.2v.4a1.21 1.21 0 0 0 1.9 0v-.4M139 148.6v.7a1.18 1.18 0 0 0 1.9 0v-.7M139.2 149.5a1.11 1.11 0 0 0 1.5 0M139.2 141.1v.1a1.12 1.12 0 0 0 1.4 .1"/>
<path d="M139.2 148.7h1.3M139.6 147.6v1.1M140.5 148.7h-.9M140.5 147.3l-.9 .3M140.5 147.3h.9M141.4 148.4l-.9 .3M141.4 147.3v1.1M141.5 146.7l-.2 .3-.8 .3M141.5 146.7l-.1 .6M141.7 146.4l-.4-.2 .2 .5M141.7 146.4v1.2l-.3 .8M141.7 146.4l-.2 .3"/>
<path d="M142.7 141.4v6.3h10.2M142.9 140.2v1.2M150.3 147.7v24.6h12.7v-18.2M152.9 150.2h.1M152.9 146.5h.1M152.9 146.5v3.7M152.9 146.5h1.2M152.9 150.2h1.2M154.1 150.2h.1M154.1 146.5h.1M154.1 146.5v3.7M175.2 143v11.3h16.7v-2"/>
<path d="M175.2 142.6h-21.1v11.5h21.1M175.2 143h16.7M190.9 149.9h1M190.9 151.5h1M190.9 151.9h1M191.1 149.9v1.3h-.2M191.9 143v6.8M191.9 149.8h-1v2.5h1M191.9 149.8v.1M191.9 149.9v1.6M191.9 151.9v.4M191.9 141a.73 .73 0 0 0 .8 .6"/>
<path d="M191.9 151.5v.4M192 140.1h1.2M192.2 140.3h1M192.7 146.3a.72 .72 0 0 0-.8 .7M192.7 141.6v2M192.7 143.6l-.5 .1-.3 .2M192.7 145.5l-.5 .1-.3 .2M192.7 145.5v.8M192.7 140.5v.1M192.7 146.3h5M192.7 140.5h.5M192.7 143.6h5"/>
<path d="M192.7 140.6v1M192.7 143.6v1.9M192.7 145.5h5M192.7 141.6h1.3M192.7 140.6h.5M193.2 146.3v1.9a1.48 1.48 0 0 0 1.6 1l1.4-.1a1.37 1.37 0 0 0 1.3-.9M193.4 146.3a3.5 3.5 0 0 0 4 0M196.7 141.6h1M197.5 146.3v1.9M197.6 140.6h.1M197.6 140.5h.1M197.7 140.5h.1l.1 .3"/>
<path d="M197.7 141.6v2M197.7 141.6l.2 .1M197.7 140.6l.2 .2M197.7 145.5v.8M197.7 140.5v.1M197.7 140.6v1M197.7 143.6v1.9M197.9 145.5v.7l-.2 .1M197.9 141.7v1.8M197.9 143.5l-.2 .1M197.9 145.5h-.2M197.9 140.8v.9"/>
<path d="M197.9 143.5v2M197.9 143.2h4.9M200 140.9a1.78 1.78 0 0 1 1.7-1.7 1.78 1.78 0 0 1 1.8 1.7M201 141.2l-.1 .4M201.3 141.5l-.4 .1M201.3 141.5h.1M201.3 141.5l.2 .1M201.3 141.1v.4M201.4 141h.2M201.5 140.6l-.2 .5a.28 .28 0 0 0-.4 .1 .28 .28 0 0 0 0 .3v.1M201.5 141.6h.1M201.5 141.6l.1 .1"/>
<path d="M201.6 141h.1M201.6 141l-.1 .6M201.6 141l.2 .2M201.6 141.7h.1M201.6 141.7l.2 .3M201.7 140.3l.1 .5M201.8 141.2l-.2 .5M201.8 141.2h.1M201.8 141.2v.2M201.8 141.4v.6M201.8 140.8l.3 .1M201.8 140.8h.1"/>
<path d="M202 141.1h.1M202 141.1l.1 .5M202 141.1v-.2l.1 .5M202 141.3l-.2 .1M202.1 141.6a.25 .25 0 0 1 .1 .4 .25 .25 0 0 1-.4 0M202.1 141.6h.1M202.1 141.4v.2M202.1 141.4h.1M202.1 140.9h.1M202.2 140.9l.4-.1 .1 .3M202.2 140.9l.1 .4M202.3 141.3l-.2 .1"/>
<path d="M202.3 141.3h.1M202.5 140.8l.2 .3M202.7 141.1l-.4 .2M202.8 143.2a6.8 6.8 0 0 0-4.9 1.9M202.8 142.2v1M203.7 145.2l-1 .3a6.9 6.9 0 0 0-4.9 2l-.3 .7M107.1 162.5a20.9 20.9 0 0 0 14.6 0"/>
<circle cx="68.7" cy="92.8" r=".97"/>
<circle cx="68.7" cy="100" r=".7"/>
<circle cx="68.7" cy="100" r=".74"/>
<circle cx="76.8" cy="117.1" r=".74"/>
<circle cx="134.9" cy="117.1" r=".73"/>
<circle cx="132.8" cy="133.5" r=".88"/>
<circle cx="84.9" cy="145.1" r="2.63"/>
<circle cx="84.9" cy="145.1" r="2.82"/>
<circle cx="84.9" cy="145.1" r="3.7"/>
<circle cx="84.9" cy="145.1" r="1.54"/>
<circle cx="84.9" cy="145.1" r="3.5"/>
<circle cx="84.9" cy="145.1" r="1.35"/>
</g>
<g font-size="7.1">
<text x="203" y="198.7">A</text>
<text x="263.2" y="198.9">A</text>
</g>
<text font-size="4.9" x="219.8" y="196.7">EML2322L-A-000</text>
<text font-size="4.6" x="203.1" y="175.4">FINAL TOTAL ASSEMBLY - RETRACT</text>
<g font-size="4.2">
<text x="24.2" y="96.5">(20.4)</text>
<text x="224.2" y="154.8">NOTES:</text>
<text x="224.2" y="158.9">1. DIMS IN INCHES</text>
<text x="224.2" y="163.1">2. QTY: 1</text>
</g>
<g font-size="3.5">
<text x="201.2" y="170.7">TITLE:</text>
<text x="216" y="181.4">NAN LIN</text>
<text x="202" y="190.7">SIZE</text>
<text x="210.6" y="190.6">DWG. NO.</text>
<text x="216" y="186.2">NAN LIN</text>
<text x="262.4" y="190.9">REV</text>
<text x="202.9" y="204.6">SCALE: 1:3.5</text>
<text x="248.1" y="204.6">SHEET 3 OF 3</text>
</g>
<g font-size="3.2">
<text x="152.7" y="185.7">TOLERANCE UNLESS NOTED</text>
<text x="145.5" y="191.5">DIMENSION</text>
<text x="168.1" y="190.5">PLACES IN DIMENSION</text>
<text x="149.4" y="194.6">TYPE</text>
<text x="169.8" y="194.6">0.0</text>
<text x="179.8" y="194.6">0.00</text>
<text x="190.7" y="194.6">0.000</text>
<text x="144.7" y="199.6">LOCATIONAL</text>
<text x="168.7" y="199.4">0.050</text>
<text x="180.2" y="199.4">0.020</text>
<text x="191.3" y="199.5">0.005</text>
<text x="146.5" y="204.6">ANGULAR</text>
<text x="170.4" y="204.2">5</text>
<text x="181.5" y="204.6">2</text>
<text x="193.1" y="204.6">0.5</text>
<text x="44.2" y="210.4">5</text>
<text x="94.6" y="210.3">4</text>
<text x="143.1" y="210.4">3</text>
<text x="193.2" y="210.3">2</text>
<text x="245.4" y="210.6">1</text>
</g>
<text font-size="3" x="14" y="213.5">SOLIDWORKS Educational Product. For Instructional Use Only.</text>
<g font-size="2.3">
<text x="200.8" y="185.7">DESIGNED</text>
<text x="201" y="180.9">DRAWN</text>
</g>
</svg>
